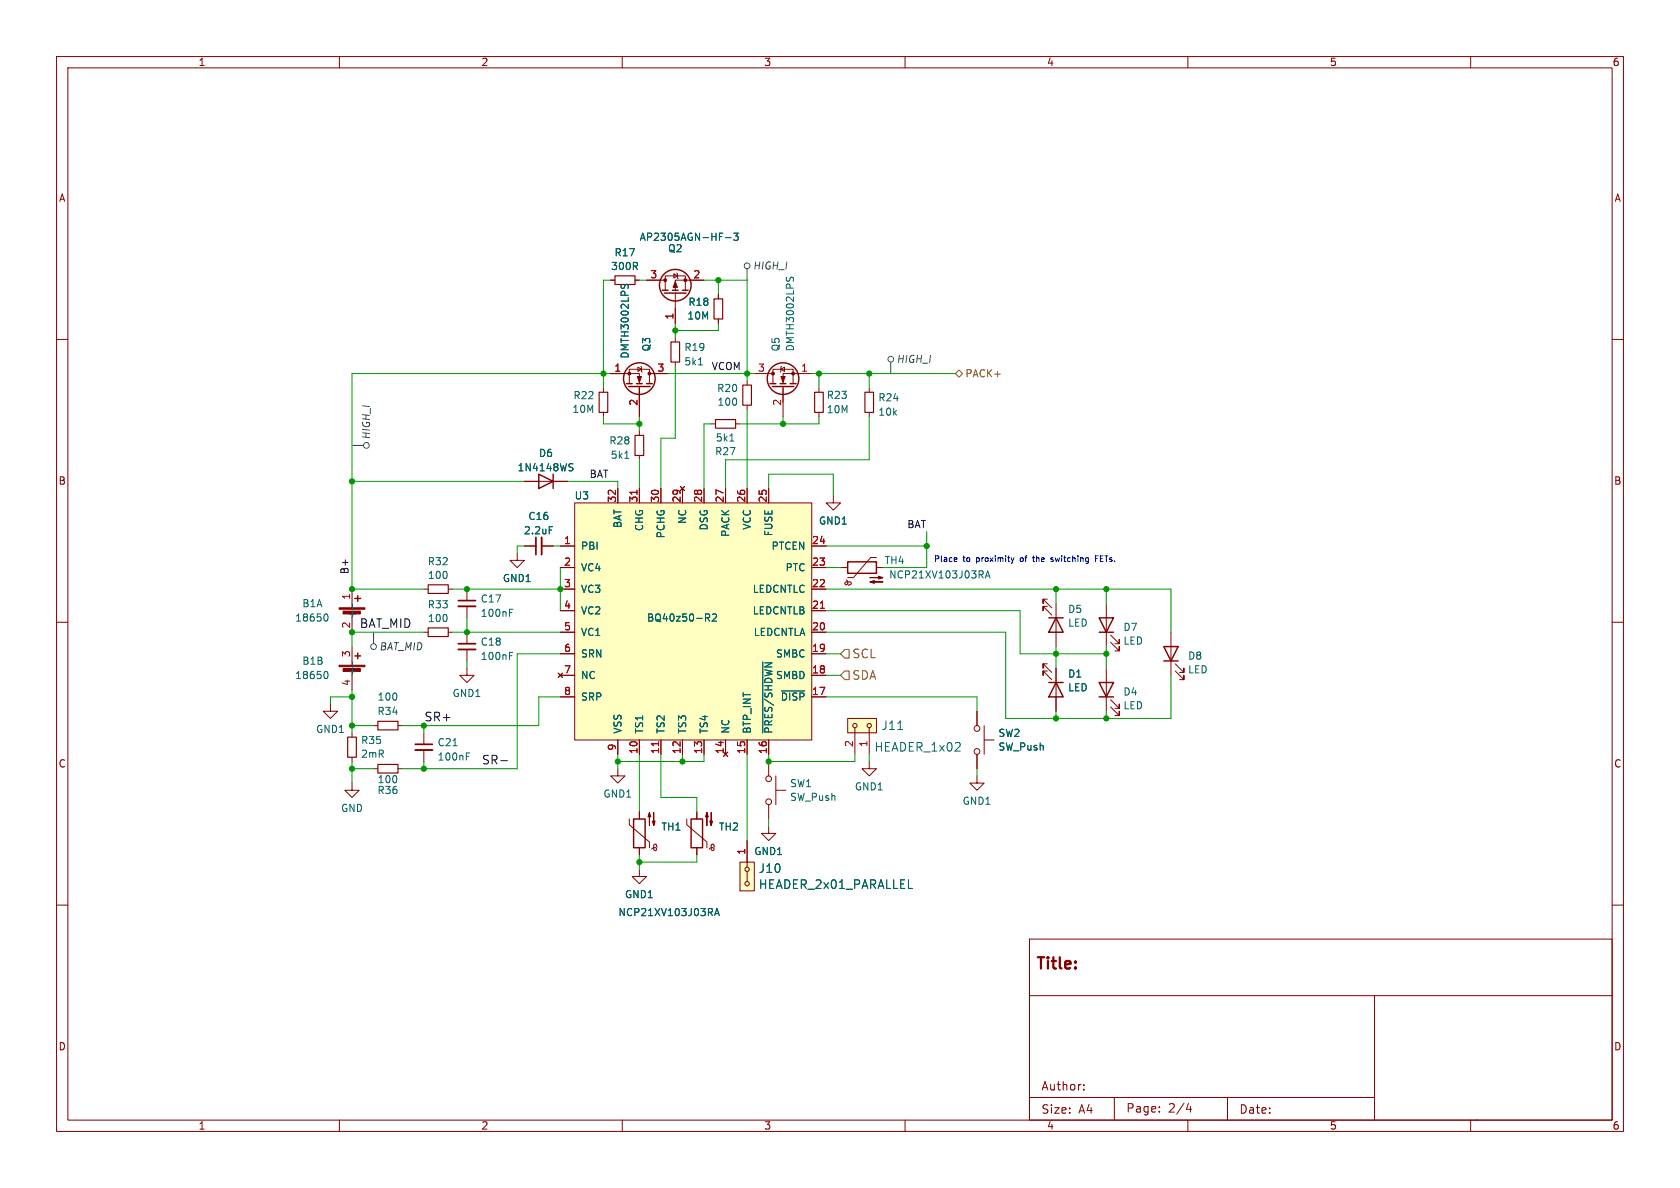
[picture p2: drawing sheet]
<svg xmlns="http://www.w3.org/2000/svg" width="297mm" height="210mm" viewBox="0 0 297 210" stroke-linecap="round" stroke-linejoin="round" font-family="sans-serif">
<g fill="none" stroke="#840000" stroke-width=".18">
<path d="M10 10h277v190h-277zM12 12h273v186h-273zM60 10v2M110 10v2M160 10v2M210 10v2M260 10v2M10 60h2M107.9 49.5h.8M112.3 49.5h.7M114.3 49.5h3.3M117.6 51.3v-2.5h3.6v2.5"/>
<path d="M119.1 48.4l.7 .4-.7 .3zM119.4 51.8v5.4M119.6 48.3l.2 .1v.7l.1 .2M124.5 49.5h-5.1v1.8M127 52.1v.7M127 56.4v.8M285 60h2M154.9 98.6h-1l-3 3.5h-1M10 110h2M148.6 100.3h1.3M149.6 102.5l.2 .3 .1 .3-.2 .2h-.2l-.1-.2 .1-.2h.7M150.2 102.9l.3 .1v.2l-.5 .3"/>
<path d="M154.9 100.3h1.3M185.2 117.3h-.8v.8v-.8l1.5 1.6M185.2 118.6h-.8v.8v-.8l1.5 1.5M185.2 105.9h-.8v.8v-.8l1.5 1.5M185.2 107.2h-.8v.8v-.8l1.5 1.5M186.7 106.7v7.6M186.7 118.1v7.6M195.6 106.7v7.6M195.6 118.1v7.6M196.3 113.5l1.6 1.6v-.8v.8h-.8M196.3 112.3l1.6 1.5v-.8v.8h-.8M207 111.8v7.6"/>
<path d="M207.8 118.6l1.5 1.5v-.7v.7h-.8M207.8 117.3l1.5 1.6v-.8v.8h-.8M285 110h2M135.9 134.6v2.6M137.2 139.7h1.7M137.2 137.2v5M153.7 134.6v1.3h1.2l-1.2 1.3-1.3-1.3h1.3M172.7 137.2v1.2h1.3l-1.3 1.3-1.3-1.3h1.3M172.7 125.7v2.6M172.7 133.4v2.5M174 130.8h1.8M174 128.3v5.1"/>
<path d="M196.3 125l1.6 1.5v-.8v.8h-.8M196.3 123.7l1.6 1.5v-.7v.7h-.8M10 160h2M135.9 146.1v1.2h1.3l-1.3 1.3-1.3-1.3h1.3M135.9 142.2v2.6M285 160h2M182 166h103v32h-103zM182 176h103M243 176v22M60 198v2M110 198v2M160 198v2"/>
<path d="M182 194h61M191.6 192.6v.1M191.6 191.8v.1M197 194v4M205 196.5v.1M205 195.7v.1M210 198v2M210.1 195l-.4 1.1h1M210.5 195.6v1M217 194v4M260 198v2M261 198h.1"/>
<circle cx="135.9" cy="137.7" r=".51"/>
<circle cx="172.7" cy="132.8" r=".51"/>
<circle cx="172.7" cy="128.8" r=".51"/>
<circle cx="135.9" cy="141.7" r=".51"/>
</g>
<g fill="none" stroke="#840000" stroke-width=".25">
<path d="M117.1 51.3h1M117.5 51.8h3.8M118.9 51.3h1M120.6 51.3h1.1M149.9 99.3h5v2h-5zM185.4 109.2h2.6M186.7 109.2l1.3 2.6h-2.6zM194.3 109.2h2.5l-1.2 2.6zM194.3 111.8h2.5M205.7 114.3h2.6l-1.3 2.5zM205.7 116.8h2.6M185.4 120.7h2.6"/>
<path d="M186.7 120.7l1.3 2.5h-2.6zM194.3 120.7h2.5l-1.2 2.5zM194.3 123.2h2.5"/>
<circle cx="119.4" cy="50.4" r="2.79"/>
</g>
<g fill="#840000" stroke="#840000" stroke-width=".18">
<path d="M119.4 49.8l.4 1h-.8z"/>
<path d="M153.8 102.9l.8-.3v.5l-.8-.2h2.3z"/>
<path d="M153.8 102.1h2.3l-.8 .3v-.5l.8 .2z"/>
<circle cx="121.2" cy="49.5" r=".25"/>
<circle cx="117.6" cy="49.5" r=".25"/>
</g>
<path d="M128.3 42h.9M129.7 41.2h.8l-.4 .5 .3 .1v.6l-.1 .1-.6-.1M174.2 102.2l.4-1.3 .4 1.3M174.3 101.8h.6" fill="none" stroke="#006464" stroke-width=".18"/>
<path d="M108.7 48.8h3.6v1.5h-3.6zM126.2 52.8h1.6v3.6h-1.6z" fill="none" stroke="#840000" stroke-width=".2"/>
<path d="M130.8 152.4h2.5v5.1h-2.5z" fill="#ffffc2"/>
<g fill="none" stroke="#840000" stroke-width=".18">
<path d="M92.7 96.5h2M95.8 96.5h2M74.9 104.1h.8M79.2 104.1h.8M66 128.3h.8M70.4 128.3h.7M130.8 152.4h2.5v5.1h-2.5zM132.1 148.6v4.7M132.1 154.1v1.7"/>
<circle cx="132.1" cy="156.2" r=".38"/>
<circle cx="132.1" cy="153.7" r=".38"/>
</g>
<path d="M97.1 93.1h.6M160.6 157.1h.7" fill="none" stroke="#006464" stroke-width=".18"/>
<path d="M75.7 103.4h3.5v1.5h-3.5zM66.8 127.5h3.6v1.5h-3.6z" fill="none" stroke="#840000" stroke-width=".2"/>
<path d="M95.8 95v3" fill="none" stroke="#840000" stroke-width=".33"/>
<path d="M94.7 95v3" fill="none" stroke="#840000" stroke-width=".3"/>
<path d="M149.9 127h5v2.5h-5z" fill="#ffffc2"/>
<g fill="none" stroke="#840000" stroke-width=".18">
<path d="M119.4 59.7v.8M107.9 66h5.1v1.8M111.3 67.8v-2.5h3.5v2.5M112.8 64.9l.6 .4-.6 .4zM113 68.3v5.4M113 76.2v.8M113.3 64.8l.1 .1v.8l.1 .1M114.8 66h3.3M119.4 64v.8M125.7 74.9h.8M130 74.9h.8M153.7 68.6v.7"/>
<path d="M153.7 72.9v.8M113 80.5v.8M147.3 87.6v1.3h1.3l-1.3 1.3-1.3-1.3h1.3M149.9 127h5v2.5h-5zM151.1 128.7v4.7M153.7 128.7v4.7"/>
<circle cx="151.1" cy="128.3" r=".38"/>
<circle cx="153.7" cy="128.3" r=".38"/>
</g>
<path d="M109.9 50.3l-.1 .4M110.4 50.7l.1-.3 .3-.1 .3 .2v.3M123.5 64.5h.7M129 78h.8M110.5 81h.7M158.7 129h.9" fill="none" stroke="#006464" stroke-width=".18"/>
<path d="M112.3 77h1.5v3.5h-1.5zM118.6 60.5h1.5v3.5h-1.5zM126.5 74.2h3.5v1.5h-3.5zM152.9 69.3h1.5v3.6h-1.5z" fill="none" stroke="#840000" stroke-width=".2"/>
<g fill="none" stroke="#840000" stroke-width=".25">
<path d="M110.7 67.8h1.1M111.1 68.3h3.8M112.5 67.8h1M114.3 67.8h1"/>
<circle cx="113" cy="66.9" r="2.79"/>
</g>
<g fill="#840000" stroke="#840000" stroke-width=".18">
<path d="M112.6 66.5h.8l-.4 1.1z"/>
<circle cx="111.3" cy="66" r=".25"/>
<circle cx="114.8" cy="66" r=".25"/>
</g>
<path d="M101.6 88.9h41.9v41.9h-41.9z" fill="#ffffc2"/>
<g fill="none" stroke="#840000" stroke-width=".18">
<path d="M107.9 49.5h.8M112.3 49.5h.7M114.3 49.5h2.5M119.4 54.6v2.6M121.9 49.5h2.6M127 52.1v.7M127 56.4v.8M106.7 68.6v.7M106.7 72.9v.8M107.9 66h2.6M113 68.6v5.1M115.6 66h2.5"/>
<path d="M132.1 67.3v.8M132.1 71.6v.8M133.3 66h3.4M136.7 67.8v-2.5h3.5v2.5M138 65.3l.7-.4v.8zM138.2 64.8l-.2 .1v.8l-.1 .1M138.4 68.3v5.4M143.5 66h-5.1v1.8M144.8 68.6v.7M144.8 72.9v.8M91.4 97.8v1.3h1.3l-1.3 1.2-1.2-1.2h1.2M92.7 96.5h2"/>
<path d="M92.7 85.1h7.6M95.8 96.5h2M99.1 96.5h2.5M101.6 88.9h41.9v41.9h-41.9zM109.2 86.4v2.5M113 86.4v2.5M116.8 86.4v2.5M120.3 86l.7 .7M120.6 86.4v2.5M121 86l-.7 .7M124.5 86.4v2.5M128.3 86.4v2.5"/>
<path d="M132.1 86.4v2.5M135.9 86.4v2.5M143.5 96.5h2.5M62.2 104.1v3.3M62.2 109.2v2.6M62.2 114.3v3.3M62.2 119.4v2.5M74.9 111.8h.8M79.2 111.8h.8M82.5 118.1v1.3h1.3l-1.3 1.3-1.2-1.3h1.2M82.5 104.1v2.1M82.5 107.2v2"/>
<path d="M82.5 111.8v2M82.5 114.8v2M98.7 119l.7 .8M99.1 119.4h2.5M99.1 115.6h2.5M99.1 100.3h2.5M99.1 111.8h2.5M99.1 108h2.5M99.1 104.1h2.5M99.4 119l-.7 .8M143.5 119.4h2.5M143.5 115.6h2.5"/>
<path d="M143.5 100.3h2.5M143.5 111.8h2.5M143.5 108h2.5M143.5 104.1h2.5M186.7 118.1v2.6M58.4 124.5v1.2h1.3l-1.3 1.3-1.3-1.3h1.3M62.2 138.4v1.3h1.3l-1.3 1.3-1.2-1.3h1.2M62.2 129.5v.8M62.2 133.9v.7M66 135.9h.8M70.4 135.9h.7M74.9 129.5v2.1"/>
<path d="M74.9 132.6v2M99.1 123.2h2.5M109.2 135.9v1.3h1.3l-1.3 1.2-1.3-1.2h1.3M109.2 130.8v2.6M113 130.8v2.6M116.8 130.8v2.6M120.6 130.8v2.6M124.5 130.8v2.6M127.9 133l.8 .7M128.3 130.8v2.6M128.7 133l-.8 .7M132.1 130.8v2.6"/>
<path d="M135.9 130.8v2.6M143.5 123.2h2.5M172.7 125.7v2.6M172.7 133.4v2.5M186.7 123.2v2.5M111.3 144.8v1l3.5 3v1.1M113 153.7v1.2h1.3l-1.3 1.3-1.2-1.3h1.2M113 143.5v1.3M113 149.9v1.2M116.2 149.7l-.2-.4-.3-.1-.1 .2v.8l.2 .2 .2-.1 .1-.3-.2-.1h-.4l-.3 .2M121.4 144.8v1l3.6 3v1.1M123.2 143.5v1.3"/>
<path d="M123.2 149.9v1.2M126.4 149.7l-.2-.4-.3-.1-.2 .2v.8l.2 .2 .3-.1v-.3l-.2-.1h-.4l-.2 .2M132.1 148.6v3.8"/>
</g>
<path d="M112.6 86.7v.7M145 107.5h.7M116.4 131.1v.7" fill="none" stroke="#a90000" stroke-width=".18"/>
<g fill="none" stroke="#006464" stroke-width=".18">
<path d="M109.9 50.3l-.1 .4M110.4 50.7l.1-.3 .3-.1 .3 .2v.3M128.3 42h.9M129.7 41.2h.8l-.4 .5 .3 .1v.6l-.1 .1-.6-.1M139.1 49l-.1 .5M139.6 49.5l.1-.4 .3-.1 .3 .2v.3M97.1 93.1h.6M100.8 82.6l.4 .1 .1 .3-.2 .2h-.3M100.8 82h.5M57.4 108.6l.2-.1a.68 .68 0 0 1 .4 .7 .68 .68 0 0 1-.4 .6l-.2-.1M57.4 118.8l.2-.1a.68 .68 0 0 1 .4 .6 .68 .68 0 0 1-.4 .7l-.2-.1M62.3 106.8v1"/>
<path d="M62.3 117v1M90.1 108.3h.4M90.1 107.7h.6M90.1 115.9h.4M90.1 115.3h.6M124.7 108.5h.5l.3 .3-.2 .3-.6 .1M125 109.2l.5 .6M125.9 108.7l.5-.2 .3 .4-.8 .9h.8M134.8 117v12.6M80.1 131.8h.7M82.4 133.7h.5M82.4 133.1h.6"/>
<path d="M138.2 122.1h4.1M160.6 157.1h.7M126.3 161.9l.4-1.3 .5 1.3M126.4 161.5h.7"/>
</g>
<path d="M105.9 69.3h1.5v3.6h-1.5zM131.3 68.1h1.5v3.5h-1.5zM144 69.3h1.5v3.6h-1.5zM75.7 111h3.5v1.5h-3.5zM61.5 130.3h1.5v3.6h-1.5zM66.8 135.1h3.6v1.6h-3.6z" fill="none" stroke="#840000" stroke-width=".2"/>
<g fill="none" stroke="#840000" stroke-width=".25">
<path d="M136.1 67.8h1.1M136.5 68.3h3.8M137.9 67.8h1M139.7 67.8h1M95.2 83.8l2.6 1.3-2.6 1.3zM97.8 83.8v2.6M62.7 116h1.1M62.7 105.8h1.1M63.2 105.3v1M63.2 115.4v1.1M112 144.8h2v5.1h-2zM122.2 144.8h2v5.1h-2z"/>
<circle cx="138.4" cy="66.9" r="2.79"/>
</g>
<g fill="#840000" stroke="#840000" stroke-width=".18">
<path d="M138 66.5h.8l-.4 1.1z"/>
<path d="M125.7 143.6v2.3l-.2-.7h.5l-.3 .7z"/>
<path d="M125 143.6l.2 .8h-.5l.3-.8v2.3z"/>
<path d="M115.6 143.6v2.3l-.3-.7h.5l-.2 .7z"/>
<path d="M114.8 143.6l.3 .8h-.5l.2-.8v2.3z"/>
<path d="M59.9 117.6h4.6v.3h-4.6z"/>
<path d="M60.7 118.2h3v.5h-3z"/>
<path d="M59.9 107.4h4.6v.3h-4.6z"/>
<path d="M60.7 108h3v.5h-3z"/>
<circle cx="140.2" cy="66" r=".25"/>
<circle cx="136.7" cy="66" r=".25"/>
</g>
<path d="M81 107.2h3.1M81 114.8h3.1M73.4 132.6h3.1" fill="none" stroke="#840000" stroke-width=".33"/>
<path d="M81 106.2h3.1M81 113.8h3.1M73.4 131.6h3.1" fill="none" stroke="#840000" stroke-width=".3"/>
<g fill="none" stroke="#484848" stroke-width=".18">
<path d="M132.1 47.5v2M62.2 78.7h2.1M157.5 64v2M66 111.8v2"/>
<circle cx="132.1" cy="47" r=".51"/>
<circle cx="64.8" cy="78.7" r=".51"/>
<circle cx="157.5" cy="63.5" r=".51"/>
<circle cx="66" cy="114.3" r=".51"/>
</g>
<path d="M168.9 66l.6-.6 .7 .6-.7 .7zM149.4 118.6h.7v1.5h-.7l-.8-.7zM149.4 114.8h.7v1.5h-.7l-.8-.7z" fill="none" stroke="#725600" stroke-width=".18"/>
<path d="M88.5 134.5h1.2" fill="none" stroke="#0f0f0f" stroke-width=".18"/>
<path d="M168.8 98.6h.3l.1 .2-.5 .1M169.1 99.2l-.3 .1M178.8 98.6l.2 .7M179 99.3l-.1 .2M179.2 98.6l-.2 .7M182.5 98.6h.4M182.7 98.3v.8l.2 .2M186.2 98.6h-.3l-.1 .1v.2l.4 .1v.2h-.4M193.7 98.7h.3M194.1 98.3h-.4v1" fill="none" stroke="#0000c2" stroke-width=".18"/>
<g fill="none" stroke="#009600" stroke-width=".18">
<path d="M107.9 49.5h-1.2v19.1M113 49.5h1.3M119.4 57.2v2.5M124.5 49.5h7.6v17.8M127 49.5v2.6M127 57.2v1.2h-7.6M106.7 73.7v1.2h6.3M107.9 66h-45.7v38.1h12.7M113 73.7v2.5M118.1 66h15.2M119.4 64.8v12.7h-2.6v8.9M125.7 74.9h-1.2v11.5"/>
<path d="M132.1 72.4v14M138.4 73.7v1.2M143.5 66h25.4M144.8 73.7v1.2h-14M144.8 66v2.6M153.7 66v2.6M153.7 73.7v7.6h-25.4v5.1M62.2 85.1h30.5M92.7 96.5h-1.3v1.3M97.8 96.5h1.3M100.3 85.1h8.9v1.3M113 81.3v5.1"/>
<path d="M135.9 86.4v-2.6h11.4v3.8M146 96.5h17.8M163.8 94v6.3h-7.6M74.9 111.8h-12.7v2.5M80 104.1h19.1M80 111.8h19.1M82.5 109.2v2.6M82.5 116.8v1.3M99.1 115.6h-7.7v20.3h-20.3M99.1 100.3v7.7M146 104.1h61v7.7M146 119.4h2.6"/>
<path d="M146 111.8h31.8v15.2h29.2v-7.6M146 100.3h2.6M146 108h34.3v7.6h15.3M146 115.6h2.6M186.7 104.1v2.6M186.7 114.3v3.8M195.6 104.1v2.6M195.6 114.3v3.8M62.2 123.2h-3.8v1.3M62.2 121.9v7.6M62.2 134.6v3.8M62.2 135.9h3.8"/>
<path d="M62.2 128.3h3.8M74.9 128.3v1.2M74.9 134.6v1.3M99.1 123.2h-3.9v5.1h-24.1M109.2 133.4v2.5M113 133.4v10.1M116.8 133.4v7.6h6.4v2.5M120.6 133.4v1.2M124.5 133.4v1.2h-15.3M132.1 133.4v15.2M135.9 133.4v1.2h15.2v-1.2M146 123.2h26.7v2.5"/>
<path d="M153.7 133.4v1.2M172.7 135.9v1.3M186.7 125.7v1.3M195.6 125.7v1.3M113 151.1v2.6M123.2 151.1v1.3h-10.2M135.9 144.8v1.3"/>
</g>
<g fill="#009600" stroke="#009600" stroke-width=".18">
<circle cx="62.2" cy="135.9" r=".46"/>
<circle cx="62.2" cy="123.2" r=".46"/>
<circle cx="62.2" cy="128.3" r=".46"/>
<circle cx="74.9" cy="128.3" r=".46"/>
<circle cx="74.9" cy="135.9" r=".46"/>
<circle cx="163.8" cy="96.5" r=".46"/>
<circle cx="186.7" cy="104.1" r=".46"/>
<circle cx="186.7" cy="127" r=".46"/>
<circle cx="195.6" cy="127" r=".46"/>
<circle cx="195.6" cy="104.1" r=".46"/>
<circle cx="195.6" cy="115.6" r=".46"/>
<circle cx="106.7" cy="66" r=".46"/>
<circle cx="127" cy="49.5" r=".46"/>
<circle cx="113" cy="74.9" r=".46"/>
<circle cx="119.4" cy="58.4" r=".46"/>
<circle cx="99.1" cy="104.1" r=".46"/>
<circle cx="109.2" cy="134.6" r=".46"/>
<circle cx="120.6" cy="134.6" r=".46"/>
<circle cx="135.9" cy="134.6" r=".46"/>
<circle cx="113" cy="152.4" r=".46"/>
<circle cx="132.1" cy="66" r=".46"/>
<circle cx="138.4" cy="74.9" r=".46"/>
<circle cx="144.8" cy="66" r=".46"/>
<circle cx="153.7" cy="66" r=".46"/>
<circle cx="186.7" cy="115.6" r=".46"/>
<circle cx="62.2" cy="111.8" r=".46"/>
<circle cx="62.2" cy="104.1" r=".46"/>
<circle cx="82.5" cy="104.1" r=".46"/>
<circle cx="82.5" cy="111.8" r=".46"/>
<circle cx="62.2" cy="85.1" r=".46"/>
</g>
<text font-size="2.8" fill="#840000" x="183" y="171.9">Title:</text>
<g font-size="2.1" fill="#0f0f0f">
<text x="63.5" y="111.1">BAT_MID</text>
<text x="74.9" y="127.6">SR+</text>
<text x="85.1" y="135.2">SR-</text>
</g>
<g font-size="2.1" fill="#725600">
<text x="150.6" y="116.6">SCL</text>
<text x="150.6" y="120.4">SDA</text>
</g>
<g font-size="2.1" fill="#006464">
<text x="155.7" y="129.3">J11</text>
<text x="154.5" y="133.1">HEADER_1x02</text>
<text x="134" y="154.5">J10</text>
<text x="134" y="157.3">HEADER_2x01_PARALLEL</text>
</g>
<g font-size="2.1" fill="#840000">
<text x="184" y="193">Author:</text>
<text x="184" y="197.1">Size:</text>
<text x="190.7" y="197.1">A4</text>
<text x="199" y="196.9">Page:</text>
<text x="206.5" y="196.9">2/4</text>
<text x="219" y="197.1">Date:</text>
</g>
<g font-size="1.8" fill="#840000">
<text x="35" y="11.9">1</text>
<text x="85" y="11.9">2</text>
<text x="135" y="11.9">3</text>
<text x="185" y="11.9">4</text>
<text x="235" y="11.9">5</text>
<text x="285" y="11.9">6</text>
<text x="10.3" y="35.9">A</text>
<text x="285.3" y="35.9">A</text>
<text x="10.3" y="85.9">B</text>
<text x="285.3" y="85.9">B</text>
<text x="10.3" y="135.9">C</text>
<text x="285.3" y="135.9">C</text>
<text x="10.3" y="185.9">D</text>
<text x="285.3" y="185.9">D</text>
<text x="35" y="199.9">1</text>
<text x="85" y="199.9">2</text>
<text x="135" y="199.9">3</text>
<text x="185" y="199.9">4</text>
<text x="235" y="199.9">5</text>
<text x="285" y="199.9">6</text>
</g>
<g font-size="1.8" fill="#006464">
<text x="107.9" y="47.9">300R</text>
<text x="108.5" y="45.5">R17</text>
<text x="113" y="42.8">AP2305AGN-HF-3</text>
<text x="118" y="44.8">Q2</text>
<text x="121.4" y="56.7">10M</text>
<text x="121.6" y="54.3">R18</text>
<text x="111.4" y="63.5" transform="rotate(-90 111.4 63.5)">DMTH3002LPS</text>
<text x="115.2" y="62.2" transform="rotate(-90 115.2 62.2)">Q3</text>
<text x="120.9" y="64.8">5k1</text>
<text x="120.9" y="62.3">R19</text>
<text x="138" y="62.2" transform="rotate(-90 138 62.2)">Q5</text>
<text x="140.6" y="62.2" transform="rotate(-90 140.6 62.2)">DMTH3002LPS</text>
<text x="101.3" y="70.8">R22</text>
<text x="126.7" y="69.5">R20</text>
<text x="126.7" y="71.9">100</text>
<text x="146.1" y="70.7">R23</text>
<text x="155.2" y="71.1">R24</text>
<text x="101.1" y="73.2">10M</text>
<text x="146.1" y="73.3">10M</text>
<text x="155.2" y="73.7">10k</text>
<text x="91.4" y="83.5">1N4148WS</text>
<text x="95.2" y="81">D6</text>
<text x="107.6" y="78.8">R28</text>
<text x="107.9" y="81.3">5k1</text>
<text x="126.3" y="80.7">R27</text>
<text x="126.4" y="78.3">5k1</text>
<text x="101.5" y="88.5">U3</text>
<text x="92.5" y="94.7">2.2uF</text>
<text x="93.3" y="92.1">C16</text>
<text x="110.1" y="93.4" transform="rotate(-90 110.1 93.4)">BAT</text>
<text x="113.9" y="94" transform="rotate(-90 113.9 94)">CHG</text>
<text x="117.7" y="95.3" transform="rotate(-90 117.7 95.3)">PCHG</text>
<text x="121.5" y="92.7" transform="rotate(-90 121.5 92.7)">NC</text>
<text x="125.3" y="93.9" transform="rotate(-90 125.3 93.9)">DSG</text>
<text x="129.1" y="95" transform="rotate(-90 129.1 95)">PACK</text>
<text x="132.9" y="93.7" transform="rotate(-90 132.9 93.7)">VCC</text>
<text x="136.8" y="94.9" transform="rotate(-90 136.8 94.9)">FUSE</text>
<text x="144.7" y="92.9">GND1</text>
<text x="75.5" y="100.1">R32</text>
<text x="102.6" y="97.4">PBI</text>
<text x="102.6" y="101.2">VC4</text>
<text x="136.3" y="97.4">PTCEN</text>
<text x="138.8" y="101.2">PTC</text>
<text x="156.3" y="99.9">TH4</text>
<text x="53.3" y="107.5">B1A</text>
<text x="75.5" y="107.7">R33</text>
<text x="75.6" y="102.5">100</text>
<text x="84.9" y="106.7">C17</text>
<text x="88.8" y="103.1">GND1</text>
<text x="102.6" y="105">VC3</text>
<text x="133" y="105">LEDCNTLC</text>
<text x="157.1" y="102.5">NCP21XV103J03RA</text>
<text x="52.1" y="110.1">18650</text>
<text x="63.1" y="109.5" transform="rotate(-90 63.1 109.5)">+</text>
<text x="75.6" y="110.2">100</text>
<text x="84.9" y="109.3">100nF</text>
<text x="102.6" y="108.8">VC2</text>
<text x="102.6" y="112.6">VC1</text>
<text x="114.3" y="110.1">BQ40z50-R2</text>
<text x="133" y="108.8">LEDCNTLB</text>
<text x="133.2" y="112.6">LEDCNTLA</text>
<text x="188.7" y="108.6">D5</text>
<text x="188.7" y="111">LED</text>
<text x="198.5" y="111.7">D7</text>
<text x="53.3" y="117.7">B1B</text>
<text x="63.1" y="119.6" transform="rotate(-90 63.1 119.6)">+</text>
<text x="84.9" y="116.9">100nF</text>
<text x="84.9" y="114.3">C18</text>
<text x="102.6" y="116.4">SRN</text>
<text x="137.1" y="116.4">SMBC</text>
<text x="188.7" y="120">D1</text>
<text x="198.5" y="114.2">LED</text>
<text x="209.9" y="116.8">D8</text>
<text x="209.9" y="119.2">LED</text>
<text x="52.1" y="120.2">18650</text>
<text x="66.7" y="124.1">100</text>
<text x="79.9" y="123.4">GND1</text>
<text x="102.6" y="120.2">NC</text>
<text x="102.6" y="124.1">SRP</text>
<text x="137.1" y="120.2">SMBD</text>
<text x="137.9" y="124.1">~{DISP}</text>
<text x="188.7" y="122.4">LED</text>
<text x="198.5" y="123.2">D4</text>
<text x="198.5" y="125.6">LED</text>
<text x="55.8" y="129.8">GND1</text>
<text x="63.7" y="131.7">R35</text>
<text x="66.6" y="126.6">R34</text>
<text x="110.1" y="129.8" transform="rotate(-90 110.1 129.8)">VSS</text>
<text x="113.9" y="129.8" transform="rotate(-90 113.9 129.8)">TS1</text>
<text x="117.7" y="129.8" transform="rotate(-90 117.7 129.8)">TS2</text>
<text x="121.5" y="129.8" transform="rotate(-90 121.5 129.8)">TS3</text>
<text x="125.3" y="129.8" transform="rotate(-90 125.3 129.8)">TS4</text>
<text x="129.1" y="129.8" transform="rotate(-90 129.1 129.8)">NC</text>
<text x="132.9" y="129.8" transform="rotate(-90 132.9 129.8)">BTP_INT</text>
<text x="136.8" y="129.8" transform="rotate(-90 136.8 129.8)">~{PRES/SHDWN}</text>
<text x="176.4" y="130.5">SW2</text>
<text x="63.7" y="134.2">2mR</text>
<text x="77.3" y="134.7">100nF</text>
<text x="77.3" y="132.1">C21</text>
<text x="176.4" y="132.9">SW_Push</text>
<text x="60.2" y="143.7">GND</text>
<text x="66.6" y="140.6">R36</text>
<text x="66.7" y="138.7">100</text>
<text x="106.6" y="141.2">GND1</text>
<text x="139.6" y="139.4">SW1</text>
<text x="139.6" y="141.8">SW_Push</text>
<text x="151" y="139.9">GND1</text>
<text x="170.1" y="142.5">GND1</text>
<text x="116.8" y="147">TH1</text>
<text x="127" y="147">TH2</text>
<text x="133.2" y="151.4">GND1</text>
<text x="110.4" y="159">GND1</text>
<text x="109.2" y="162.2">NCP21XV103J03RA</text>
</g>
<g font-size="1.8" fill="#484848">
<text x="133" y="47.9">HIGH_I</text>
<text x="158.4" y="64.4">HIGH_I</text>
<text x="65.6" y="77.8" transform="rotate(-90 65.6 77.8)">HIGH_I</text>
<text x="67" y="115.2">BAT_MID</text>
</g>
<g font-size="1.8" fill="#a90000">
<text x="114.9" y="49.3">3</text>
<text x="122.5" y="49.3">2</text>
<text x="119.1" y="56.6" transform="rotate(-90 119.1 56.6)">1</text>
<text x="108.5" y="65.8">1</text>
<text x="116.1" y="65.8">3</text>
<text x="133.9" y="65.8">3</text>
<text x="141.5" y="65.8">1</text>
<text x="112.8" y="71.8" transform="rotate(-90 112.8 71.8)">2</text>
<text x="138.2" y="71.8" transform="rotate(-90 138.2 71.8)">2</text>
<text x="109" y="88.9" transform="rotate(-90 109 88.9)">32</text>
<text x="112.8" y="88.9" transform="rotate(-90 112.8 88.9)">31</text>
<text x="116.6" y="88.9" transform="rotate(-90 116.6 88.9)">30</text>
<text x="120.4" y="88.9" transform="rotate(-90 120.4 88.9)">29</text>
<text x="124.2" y="88.9" transform="rotate(-90 124.2 88.9)">28</text>
<text x="128" y="88.9" transform="rotate(-90 128 88.9)">27</text>
<text x="131.8" y="88.9" transform="rotate(-90 131.8 88.9)">26</text>
<text x="135.6" y="88.9" transform="rotate(-90 135.6 88.9)">25</text>
<text x="99.6" y="96.3">1</text>
<text x="99.6" y="100.1">2</text>
<text x="143.5" y="100.1">23</text>
<text x="143.5" y="96.3">24</text>
<text x="62" y="106.1" transform="rotate(-90 62 106.1)">1</text>
<text x="99.6" y="103.9">3</text>
<text x="99.6" y="107.7">4</text>
<text x="143.5" y="107.7">21</text>
<text x="143.5" y="103.9">22</text>
<text x="62" y="111.2" transform="rotate(-90 62 111.2)">2</text>
<text x="99.6" y="111.5">5</text>
<text x="143.5" y="111.5">20</text>
<text x="62" y="116.3" transform="rotate(-90 62 116.3)">3</text>
<text x="99.6" y="115.3">6</text>
<text x="99.6" y="119.1">7</text>
<text x="143.5" y="119.1">18</text>
<text x="143.5" y="115.3">19</text>
<text x="62" y="121.4" transform="rotate(-90 62 121.4)">4</text>
<text x="99.6" y="122.9">8</text>
<text x="143.5" y="122.9">17</text>
<text x="109" y="132.8" transform="rotate(-90 109 132.8)">9</text>
<text x="112.8" y="133.4" transform="rotate(-90 112.8 133.4)">10</text>
<text x="116.6" y="133.4" transform="rotate(-90 116.6 133.4)">11</text>
<text x="120.4" y="133.4" transform="rotate(-90 120.4 133.4)">12</text>
<text x="124.2" y="133.4" transform="rotate(-90 124.2 133.4)">13</text>
<text x="128" y="133.4" transform="rotate(-90 128 133.4)">14</text>
<text x="131.8" y="133.4" transform="rotate(-90 131.8 133.4)">15</text>
<text x="135.6" y="133.4" transform="rotate(-90 135.6 133.4)">16</text>
<text x="150.9" y="132.2" transform="rotate(-90 150.9 132.2)">2</text>
<text x="153.4" y="132.2" transform="rotate(-90 153.4 132.2)">1</text>
<text x="131.8" y="151.2" transform="rotate(-90 131.8 151.2)">1</text>
</g>
<g font-size="1.8" fill="#0f0f0f">
<text x="125.7" y="65.5">VCOM</text>
<text x="104.1" y="84.6">BAT</text>
<text x="160.3" y="93.4">BAT</text>
<text x="61.7" y="101.6" transform="rotate(-90 61.7 101.6)">B+</text>
</g>
<text font-size="1.8" fill="#725600" x="170.6" y="66.9">PACK+</text>
<g font-size="1.4" fill="#0000c2">
<text x="165" y="99.5">Place</text>
<text x="170.3" y="99.5">to</text>
<text x="172.8" y="99.5">proximity</text>
<text x="180.8" y="99.5">of</text>
<text x="183.3" y="99.5">the</text>
<text x="186.7" y="99.5">switching</text>
<text x="194.8" y="99.5">FETs.</text>
</g>
</svg>
